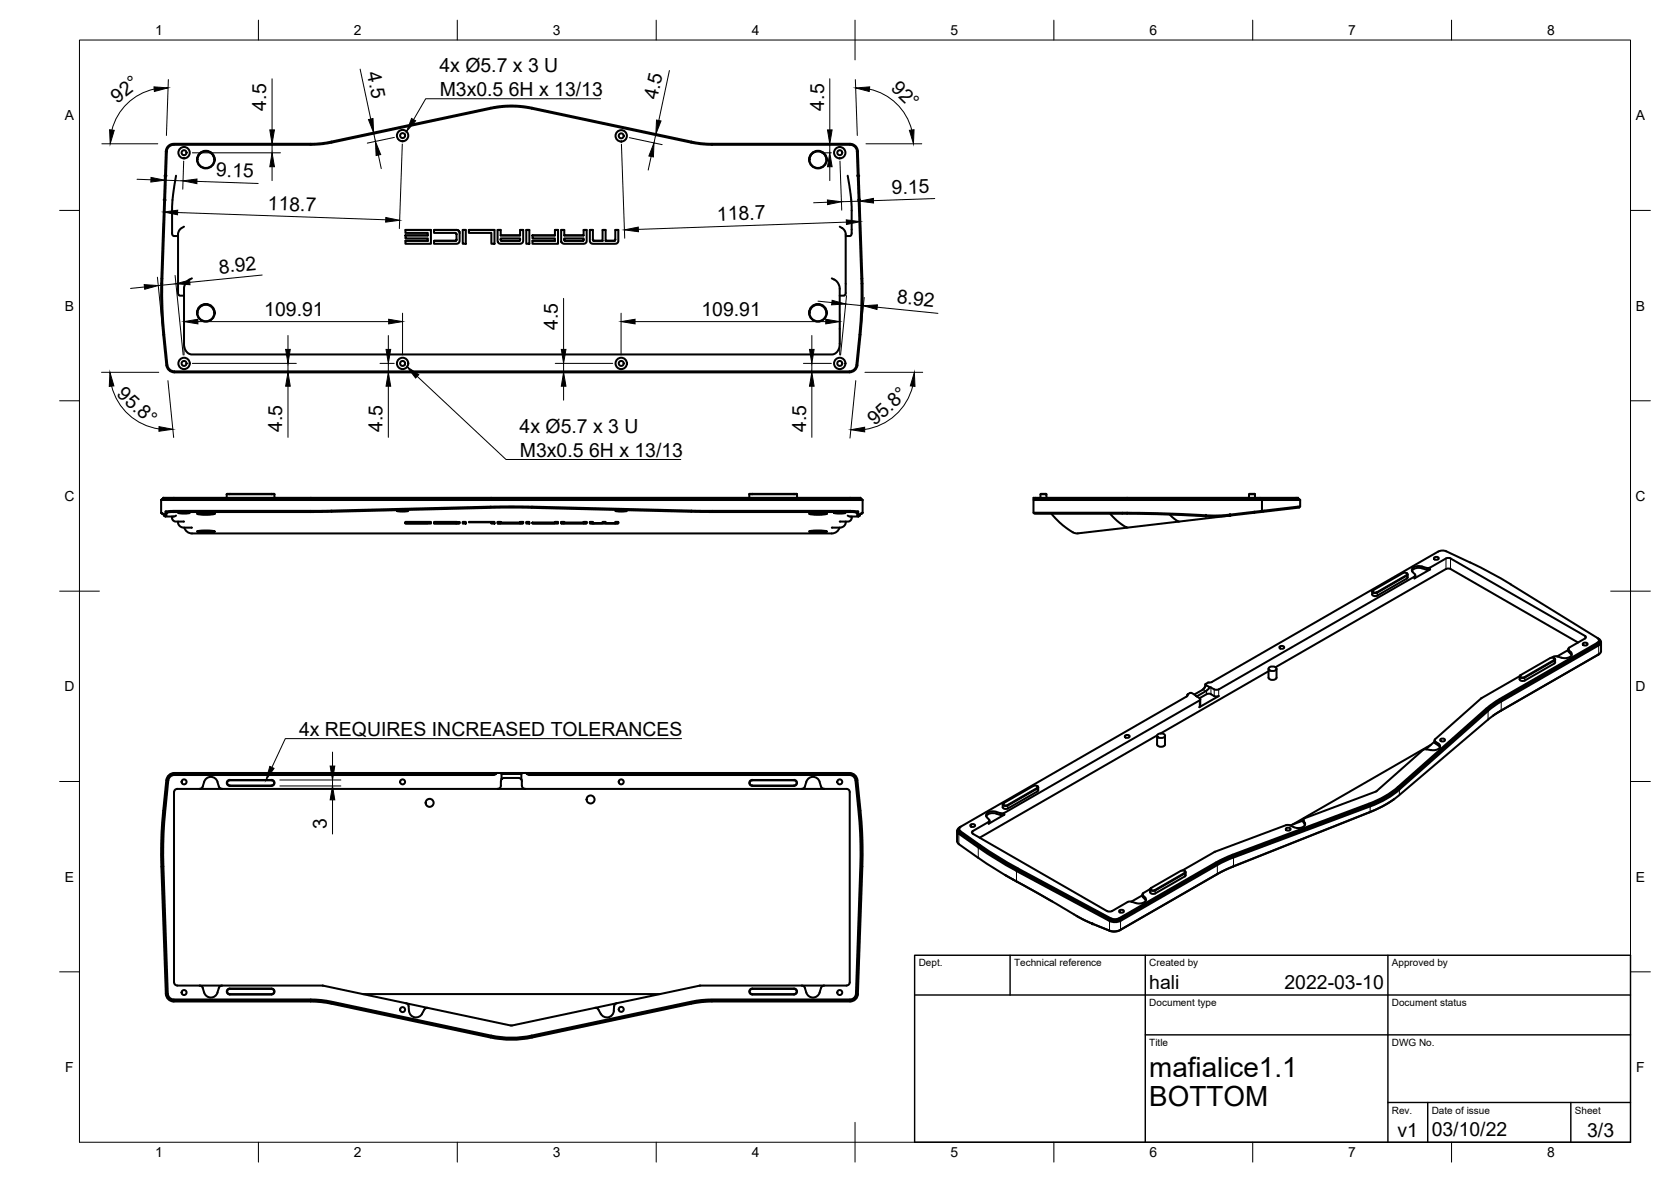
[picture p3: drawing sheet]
<svg xmlns="http://www.w3.org/2000/svg" width="420mm" height="297mm" viewBox="0 0 420 297" stroke-linecap="round" stroke-linejoin="round" font-family="sans-serif">
<!-- layer: Visible -->
<g fill="none" stroke="#000" stroke-width=".51">
<path d="M41.7 38.1l.5-1.3 .6-.5 .8-.2h35.2l3.2-.3 41.4-8.7 4.8-.6 4.6 .4 43 9 2.6 .2h35.4l.8 .2 .6 .5 .5 1.3M41.7 38.1l-1 28.2a126.5 126.5 0 0 0 .3 17.8l.8 7.7M41.7 38.1h.1M42 38.1l.4-1.2 1.1-.5h34.9l3-.2 42-8.9 4.5-.5h2.6l2.6 .4 43 9 2.6 .2h35.2l1.1 .5 .5 1.2M42 38.1l-1 28.2a125.8 125.8 0 0 0 .3 17.8l.8 7.7M42 38.1h.1M215.5 38.1l1 28.2a125.8 125.8 0 0 1-.4 17.8l-.8 7.7M215.5 38.1h.1M215.7 38.1l1 28.2a126.5 126.5 0 0 1-.3 17.8l-.8 7.7a1.98 1.98 0 0 1-2 1.8M215.7 38.1h.1M44.3 44.2l-.9 6.1-.1 8.4 .3 .6h1.2M46.3 57l-1 .6-.5 1v15.2l.3 .5h1.2"/>
<path d="M49.6 40.1a2.13 2.13 0 0 1 2.2-2.1 2.13 2.13 0 0 1 2.1 2.1M101.9 57.8h6.5v3.5h-6.5v-.8h5.7v-.6h-5.7v-.8h5.7v-.6h-5.7zM101.9 59.2h5.7M101.9 57.8h6.5M107.6 59.1v.1M109.1 57.8l6.1 .1 .4 .6-.1 2.3-.7 .5h-5.7v-.8h5.5l.2-.2v-1.5l-.2-.2-5.5-.1zM109.1 57.8h5.9l.4 .3 .2 .5M114.8 57.8h.1M115.1 57.8v.1M115.3 58h.1M115.5 58.2h.1M116.4 57.8h.7v3.5h-.7z"/>
<path d="M116.4 57.8h.7M117.9 57.8h6.4v3.5h-.8v-2.8h-5.6zM117.9 57.8h6.4M125.1 57.8h.8v1.3h4.9v-1.3h.8l-.1 3-.7 .5-5.3-.1-.4-.6zM125.1 57.8h.8M125.9 59.2h4.9M125.9 59.1v.1M130.8 57.8h.8M130.8 59.1v.1M132.3 57.8h.8v3.5h-.8zM132.3 57.8h.8M133.9 59.1h5.6v-1.3h.8v3.5h-6.4v-.8h5.6v-.6h-5.6z"/>
<path d="M133.9 59.2h5.6M139.5 57.8h.8M139.5 59.1v.1M141.1 57.8h.8v1.3h4.8v-1.3h.8v3l-.7 .5-5.3-.1-.4-.6zM141.1 57.8h.8M141.9 59.2h4.8M141.9 59.1v.1M146.7 59.1v.1M146.7 57.8h.8M148.3 57.8h.8v2.5l.3 .2h2.1v-2.7h.8v2.7h2.3l.1-.2v-2.5h.8l-.1 3-.7 .5-6-.1-.4-.6zM148.3 57.8h.8M151.5 57.8h.8"/>
<path d="M154.7 57.8h.8M203.5 40.1a2.13 2.13 0 0 1 2.2-2.1 2.13 2.13 0 0 1 2.1 2.1M211.1 57l1.1 .6 .4 1.1v15.1l-.3 .5h-1.2M213.1 44.2l.9 6.1 .1 8.4-.3 .6h-1.2M48.3 70l-1.3 .8-.5 .7-.2 .8v14.4l.3 1.2 .3 .5 1.2 .7h161.3l1.1-.7 .6-1.5v-14.6l-.2-.8-.5-.8-1.3-.7M49.6 78.6a2.13 2.13 0 0 1 2.2-2.1 2.13 2.13 0 0 1 2.1 2.1M107.6 60.5h-5.7M114.5 60.5h.1M114.7 60.4h.1M114.8 60.2l-.2 .3h-5.5M125.9 60.2v-.3h4.9l-.2 .6h-4.5l-.2-.3 .3 .3M130.5 60.5h-4.3"/>
<path d="M130.8 60.2l-.3 .3M139.5 60.5h-5.6M141.9 60.2v-.3h4.8l-.1 .6h-4.6l-.1-.3 .2 .3M146.5 60.5h-4.4M146.7 60.2l-.2 .3M149.1 60.2l.2 .3h2.2M149.1 60.4h.1M149.4 60.5h.1M154.4 60.5h.1M154.6 60.4h.1M154.7 60.2l-.2 .3h-2.2M203.5 78.6a2.13 2.13 0 0 1 2.2-2.1 2.13 2.13 0 0 1 2.1 2.1"/>
<path d="M41.8 91.8a2 2 0 0 0 2 1.8M42.1 91.7a1.75 1.75 0 0 0 1.7 1.6M43.8 93.6h169.8M43.8 93.3h169.8M215.3 91.7a1.75 1.75 0 0 1-1.7 1.6M40.5 125.7h176.4M40.5 125.7l.3-.3h175.8l.3 .3M40.5 128.8l.3 .2 .5 .6 .4-1 1.8-.2h37.2l47.2-1.1 48.5 1.1h37.5l1.8 .2 .4 1 .8-.8M40.5 128.8l.3 .3M40.5 125.7v3.1M40.8 129.1h.1M40.8 129.1l.3 .1"/>
<path d="M41 125.4v-.3h175.4v.3M41.3 129.5l.3 .3 .4-1 1-.1h38.1l44.9-1.1 50.1 1.1h38.3l1 .1 .4 1 .3-.3M43.3 129.8l.1 .8 .5 .4 2.4 .1M44.3 129.6l-.5 .2h-2.2M44.8 131.1l.1 .7 .6 .6 .6 .2h2.2M44.9 128.9l1.4-.2 1.4 .2-1.4 .2zM49.5 129.1a9.6 9.6 0 0 1 4.5 0 9.6 9.6 0 0 1-4.5 0zM49.5 133.6a9.6 9.6 0 0 1 4.5 0 9.6 9.6 0 0 1-4.5 0zM49.6 133.5l2.2 .2 2.1-.2M49.6 129l2.2 .2 2.1-.2M49.9 133.5l1.9 .1 1.9-.1M49.9 128.9l1.9 .2 1.9-.2"/>
<path d="M57 124.2h12M57 124.2v.9M69 124.2v.9M99.8 128.4l1.4-.2 1.5 .2-1.5 .2zM101.9 131.2h6.5v.4h-6.5l5.7-.1-5.7-.1 5.7-.1zM107.6 131.2v.1M108.4 131.3l-.8 .1M109.1 131.2h6.2l.3 .1v.2l-6.5 .1 5.7-.1-.1-.2zM114.5 131.2v.1M114.7 131.2v.1M114.8 131.3l.7-.1v.3M114.8 131.2v.1"/>
<path d="M114.8 131.3v.3M115.1 131.3v.3M115.3 131.3v.3M116.4 131.2h.7v.4h-.7zM116.4 131.3h.7M117.9 131.2h6.4v.4h-.8v-.3zM123.5 131.3h.8M123.5 131.2v.1M125.1 131.2h.8v.1h4.9v-.1h.8v.3l-5.9 .1-.6-.1zM125.1 131.2l.7 .1M125.2 131.3v.2M125.3 131.3v.3"/>
<path d="M125.6 131.3v.3M125.8 131.3l.1 .2 4.9-.1M125.8 131.3v.3M130.8 131.3l-4.9 .1M130.8 131.3v.3M131.1 131.3v.3M131.3 131.3v.3M131.5 131.3v.2M131.6 131.2l-.8 .1M132.3 131.2h.8v.4h-.8zM132.3 131.3h.8M133.9 131.3h5.6v-.1h.8v.4h-6.4l5.6-.1z"/>
<path d="M140.3 131.3l-.8 .1M141.1 131.2h.8v.1h4.8v-.1h.8v.3l-5.9 .1-.5-.1zM141.1 131.2l.7 .1M141.2 131.3v.2M141.3 131.3v.3M141.6 131.3v.3M141.8 131.3l.1 .2 4.8-.1M141.8 131.3v.3M146.7 131.3l-4.8 .1M146.7 131.3h.1M146.8 131.3v.3M147.1 131.3v.3"/>
<path d="M147.3 131.3v.3M147.5 131.3v.2M147.5 131.2l-.7 .1M148.3 131.2h.8v.3h2.4v-.3h.8v.3h2.4v-.3h.8v.3l-6.6 .1-.6-.1zM148.3 131.2l.7 .1M148.4 131.3v.2M148.5 131.3v.2M148.8 131.3v.3M149 131.3h.1M149 131.3v.3M151.5 131.3h.8M154.7 131.3h.1"/>
<path d="M154.7 131.3l.8-.1-.1 .3M154.7 131.3v.3M154.8 128.4l1.4-.2 1.4 .2-1.4 .2zM155 131.3v.3M155.3 131.3v.3M188.4 124.2h12M188.4 124.2v.9M200.4 124.2v.9M203.4 129.1a9.6 9.6 0 0 1 4.5 0 9.6 9.6 0 0 1-4.5 0zM203.4 133.6a9.6 9.6 0 0 1 4.5 0 9.6 9.6 0 0 1-4.5 0zM203.5 133.5l2.2 .2 2.1-.2M203.5 129l2.2 .2 2.1-.2"/>
<path d="M203.8 133.5l1.9 .1 1.9-.1M203.8 128.9l1.9 .2 1.9-.2M209.7 128.9l1.4-.2 1.5 .2-1.5 .2zM211.1 132.6l-.7 1-1.2 .5h-160.9l-1.2-.5-.8-1M212.6 131.1l-.1 .7-.6 .6-.6 .2h-2.2M213.1 129.6l.5 .2h2.2M214.1 129.8l-.1 .8-.5 .4-2.4 .1M216.6 129.1l-.3 .1M216.6 129.1h.1M216.9 128.8h.1M216.9 128.8l-.3 .3M216.9 125.7v3.1"/>
<path d="M260.4 125.1v.3M261.6 124.2v.9M263.1 124.2h-1.5h1.5v.9M264.4 129.1l1.9 2.1 1.8 1.5 2 1.2 .9 .1M279.1 129.1l2.2 2.1 1.8 1.3 .4 .1M294.1 129.3l1.5 1.3 .9 .5M309.3 129.6l-38.3 4.4M314 124.2v.9M315.3 128.6l-7.2 .8a69.2 69.2 0 0 1-11.1-.2l-13.6-.4h-23.5a2.33 2.33 0 0 0 1.8 .3h24.2l11.1 .3a59.9 59.9 0 0 0 12.3 .2M315.3 128.6h.1M315.4 128.9h.1M315.4 128.9l-6.1 .7"/>
<path d="M315.4 128.6l1.9-.2-.2 .3-1.7 .2M315.6 124.2h-1.6h1.6v.9M316.8 125.1h9.6v.3M316.8 125.4v-.3h-56.9v3.7M317.1 125.4h-55.4a2.33 2.33 0 0 0-1.8 .3h57.4l-.2-.3h9.6l.2 .3M326.9 125.7h-9.6v2.7l9.6-1.1M326.9 125.7v1.6l-.2 .3-9.6 1.1M361.6 138.6l-56.9 32.8M361.7 138.6l1.2-.2 .8 .1 5.9 2.9M345.3 148.3l-.2 .3a.88 .88 0 0 0 1.1 .2M353.7 144l.2 .2-.2 .5-7.4 4.2-.5 .2a.58 .58 0 0 1-.8-.6l.3-.2M353.7 144.6l-7.5 4.2"/>
<path d="M353.7 144.5l.1-.3a.88 .88 0 0 0-1.1-.2l-7.4 4.3M353.9 144.4v.7l-.2 .3-7.4 4.3-.5 .1-.6-.1-.2-.3v-.8M355.8 144.3l.1 .2-.3 .4-49.4 28.4a1.94 1.94 0 0 1-1.7-.5M358.6 142.7l-1.5-.4h-.8a.98 .98 0 0 0-1 .4 .98 .98 0 0 0-.1 1l.6 .7M358.6 143.2a3 3 0 0 0-3.4 .1l-.2 .2M358.7 143.1h.9l-4 2.3 .3-.4v-.4M360.7 140a.68 .68 0 0 1 1.1 .4 .68 .68 0 0 1-.7 .3 .68 .68 0 0 1-.5-.5zM363.6 140.3l-4 2.3-.9 .1M363.6 140.3l.6-.1 .5 .1M364.7 140.3l34 19.7-.2 .4-4 2.4-.2 .3 .1 .2M369.6 141.3l8.5 4.5 23.6 14.5a.63 .63 0 0 1 .4 .6 .63 .63 0 0 1-.5 .6M298.6 174.6v.2"/>
<path d="M300.9 175h.1M301.6 175.4l-.8-.5a1.87 1.87 0 0 0-1.5-.8l-.7 .4-.2 .5-56.8 32.7M301.6 176.1l-49.1 28.2M301.6 175.4l.2 .3-.2 .3M301.8 175.7v1.7l-.2 .3M302.5 173.3l-2.2 1.2M303.1 172.1l-.2 .7-.4 .5M303.1 172l-.2 .7-.5 .6M304.1 172.7l.4 .1M304.7 171.4l-.9 .1-.7 .4v.2l1 .5-.1 .4-.6 .6-2.5 1.4M305.3 174.9l.6 .1 .5-.1M305.3 174.9a1.72 1.72 0 0 0-1.9-.5l-1.8 1"/>
<path d="M306.4 174.9l-4.8 2.8M319 168.1v2.2a1.16 1.16 0 0 0 2 0v-2.2M319 168.7l-27.2 15.6M319 167.8l1-.3a.73 .73 0 0 1 .9 .8l-.9 .3a.73 .73 0 0 1-1-.8zM321.9 162.4a.68 .68 0 0 1 1 .4 .68 .68 0 0 1-.7 .3 .68 .68 0 0 1-.5-.5zM372.6 175.4l-11.8 10.4-.1 .4 .2 .1M377.5 176.3l-3.3 2.3-22.3 19.8M382.1 170v.7M382.1 169.9l-9.6 5.5M382.2 169.8l7.6-4.4a.71 .71 0 0 1 1.1 .3l-7.6 4.5a.71 .71 0 0 1-1.1-.4zM390.6 165l-.4 .3M390.6 165a2.15 2.15 0 0 1 2 .3"/>
<path d="M390.7 165.4l.3 .2-.2 .4-7.4 4.3-.5 .1a.58 .58 0 0 1-.8-.5l.3-.3M390.8 166.8l-7.4 4.2-.8 .1-.5-.4M391 165.7v.7M391 166.4l-.2 .3M394.3 163.4l-2.8 1.6M394.3 163.1v.4M394.3 163.5l.1 .2M394.4 163.3l.8 .9a1.54 1.54 0 0 1-2.1 1.2l-.5-.1M394.4 163.8l.8 .8M396.8 161.5l-32.1-18.5-.5-.1-.6 .1-42.9 24.7M398.1 161.6a.68 .68 0 0 1 1.1 .4 .68 .68 0 0 1-.7 .2 .68 .68 0 0 1-.5-.4zM401.6 161.8l-26.5 15.4-23.6 20.9a22.9 22.9 0 0 1-7.2 4.1l-36.2 13.6-26.7 15.2"/>
<path d="M401.6 161.5l-26.5 15.5-23.6 20.8a22.7 22.7 0 0 1-7.2 4.1l-36.2 13.7-26.7 15.2M402 160.6a.85 .85 0 0 1 .6 .8 .85 .85 0 0 1-.6 .8l-24.5 14.1M402 160.6l-.1-.1a.74 .74 0 0 1 .4 .7 .74 .74 0 0 1-.5 .7l-26.5 15.4-23.6 20.8a23.2 23.2 0 0 1-7.3 4.2l-36.2 13.6-26.6 15.2-1 .3-1.4-.3-25.3-13.5-5.3-3.2-7.3-5.2M402.1 160.9l-.1 .5-.4 .4M402.1 164.3l-26.7 15.6M402.6 161.4v2.3l-.4 .6-26.7 15.5-23.8 20.1-2.9 2.1-4 1.9-36.2 14.5-27.1 15.4-1.2 .3-1.1-.1M41.8 196.1a127.5 127.5 0 0 0-1.2 21.7l1.1 31.9a2 2 0 0 0 2 2h34.4l2.6 .1 2.6 .4 40.1 8.5a25 25 0 0 0 10.4 0M42.1 196.1a127.4 127.4 0 0 0-1.3 21.7l1.2 31.9a1.75 1.75 0 0 0 1.7 1.7h34.4l2.7 .2 2.6 .4 40 8.5M42.3 196.1a129.3 129.3 0 0 0-1.2 21.7l1.1 31.9a1.49 1.49 0 0 0 1.5 1.5h34.4l2.7 .1 42.7 9M51 197.7a2.55 2.55 0 0 1 1.6-2.4 1.75 1.75 0 0 1 2.1 1.2l.3 1.2M51 197.7l-.3 .4-.5 .1M55 197.7l.3 .4 .5 .1"/>
<path d="M57.2 196.2l.6-.2h10.5a.75 .75 0 0 1 .7 .7 .75 .75 0 0 1-.7 .8h-10.5a.75 .75 0 0 1-.7-.5 .75 .75 0 0 1 .1-.8zM57.3 196.3l.5-.2h10.5a.65 .65 0 0 1 .6 .6 .65 .65 0 0 1-.6 .7h-10.5a.65 .65 0 0 1-.6-.4 .65 .65 0 0 1 .1-.7zM124.7 194.5h-80.9a1.75 1.75 0 0 0-1.7 1.6M125 194.3h-81.2a2 2 0 0 0-2 1.8M125 194.3h7.1M125 194.2l-.9 .5-80.3 .1a1.49 1.49 0 0 0-1.5 1.3M125.9 194.3l.2 .2v1.3l.5-.3h3.9l.6 .4M126.1 194.5h5M126.1 195.8l-.2 .5v1.1a.79 .79 0 0 1-.8 .8M131.1 195.8l.1 .5M131.2 196.3v1.1M131.2 197.4a.79 .79 0 0 0 .8 .8"/>
<path d="M131.3 194.3l-.2 .2v1.4M132.1 194.3h81.5a2 2 0 0 1 2 1.8 128.7 128.7 0 0 1 1.2 21.7l-1.1 32a1.97 1.97 0 0 1-2 1.9h-34.7l-2.6 .1-2.6 .4-40 8.5M132.2 194.2l.2 .2M132.4 194.4l.7 .4h80.5a1.51 1.51 0 0 1 1.5 1.3 129.3 129.3 0 0 1 1.2 21.7l-1.1 31.9a1.49 1.49 0 0 1-1.5 1.5h-34.7l-2.6 .1-42.7 9M132.5 194.5h81.1a1.75 1.75 0 0 1 1.7 1.6 128.7 128.7 0 0 1 1.3 21.7l-1.1 31.9a1.71 1.71 0 0 1-1.8 1.7h-34.7l-2.6 .2-2.6 .4-40.1 8.5M188.6 196.2l.5-.2h10.6a.75 .75 0 0 1 .7 .7 .75 .75 0 0 1-.7 .8h-10.5a.75 .75 0 0 1-.7-.5 .75 .75 0 0 1 .1-.8zM188.7 196.3l.4-.2h10.6a.65 .65 0 0 1 .6 .6 .65 .65 0 0 1-.6 .7h-10.5a.65 .65 0 0 1-.6-.4 .65 .65 0 0 1 .1-.7zM202.4 197.7l-.3 .4-.5 .1M206.1 196.5l.3 1.2M206.1 196.5a1.75 1.75 0 0 0-1.7-1.3 1.75 1.75 0 0 0-1.7 1.3l-.3 1.2M206.4 197.7l.3 .4 .5 .1M259.8 197.5l-7.4 4.3"/>
<path d="M259.8 197.5a.71 .71 0 0 1 1.1 .4l-.1 .1M260.8 198l-7.5 4.3M260.8 197.5v.1M260.8 198.2l-7.4 4.2M260.8 197.5l.2 .5-.2 .1M261 197.9v.7l-.2 .3-7.4 4.3-.5 .1-.6-.1-.2-.3v-.8M283 184.8a.68 .68 0 0 1 1 .4 .68 .68 0 0 1-.6 .2 .68 .68 0 0 1-.6-.4zM290.9 184.9v2.2a1.16 1.16 0 0 0 2 0v-2.2M290.9 184.8l-44.6 25.7M291 184.7l.9-.4a.73 .73 0 0 1 1 .8l-1 .4a.73 .73 0 0 1-.9-.8zM351.9 198.4a23.2 23.2 0 0 1-7.4 4.3l-34.9 13-3.5 1.7M359.7 187.2l-34.7 20"/>
<path d="M360.7 186.1l.1 .6 1.3 1.1M360.7 186.4l-2.2 1.9M360.9 186.4l.8 .5a.84 .84 0 0 1 .3 1 .84 .84 0 0 1-.8 .5l-1.3 .1a2.24 2.24 0 0 0-2.1 0l-11.7 10.4-18 6.7-.4 .3 .4 .9a1.23 1.23 0 0 1-1.6 1.3l-1.2-.2M362.3 185.7a.68 .68 0 0 1 1 .4 .68 .68 0 0 1-.6 .2 .68 .68 0 0 1-.6-.4zM240.6 208.8v2.6M240.7 211.4l.4 .7M241.1 209.5l8.2 5.7 6.3 3.7 23.4 12.5 1.4 .3 1.4-.3M241.1 212.1l4.9 3.5M241.2 208.4v.2M241.2 208.6l.3 .5 6.5 4.6 7.9 4.8M241.2 208a.85 .85 0 0 0-.5 .7 .85 .85 0 0 0 .4 .8M241.3 207.9l-.1 .1"/>
<path d="M241.4 207.9a.72 .72 0 0 0-.5 .6 .72 .72 0 0 0 .4 .7M241.6 207.7l-.4 .6 .3 .6 7.3 5.1 7.1 4.2M244.1 207.2a.68 .68 0 0 1 1.1 .3 .68 .68 0 0 1-.7 .3 .68 .68 0 0 1-.5-.4zM244.6 208.8l-.2 .4 .2 .3 33.8 19.5M246 215.6a314.7 314.7 0 0 0 20.4 12l6.4 3.7 6.2 2.6M250.5 204a2.31 2.31 0 0 0 2 .3M250.5 204.5a2.29 2.29 0 0 0 2 .2l-3.9 2.3 .2-.3v-.5M250.5 204l-1.3-.1a.99 .99 0 0 0-1 .4 .99 .99 0 0 0-.1 1.1l.6 .6 .1 .4-4.2 2.5M250.5 204.5a2.21 2.21 0 0 0-2.5 .6M252.3 201.8l-.2 .2a.8 .8 0 0 0 1.3 .4M252.4 201.8h-.1M252.4 201.8l-.2 .3a.88 .88 0 0 0 1.1 .2"/>
<path d="M252.7 219.9l2.2 1.2M255.9 218.5l23.4 12.5M255.9 218.2l23.4 12.6M296.9 218.8l-7.4 4.3M296.9 218.9a.71 .71 0 0 1 1.1 .3l-7.6 4.5h-.9l-.2-.2 .2-.4M297.8 218.9l.3 .2-.2 .4-7.4 4.3-.5 .1a.58 .58 0 0 1-.8-.5l.3-.3M298.1 219.2v.7M298.1 219.9l-.2 .3-7.4 4.3-.8 .1-.5-.4M306.1 217.4l-24.4 14M323.4 207.4l-18 6.7-8.1 4.6M323.4 207.4l.7-.1 1.2 .6M323.5 208.1a.68 .68 0 0 1 1 .4 .68 .68 0 0 1-.7 .2 .68 .68 0 0 1-.5-.4z"/>
<path d="M327.7 206.2l-3.3 1.2M327.7 206v.4M327.7 206.4l.4 .9M350.6 200.8l-2.5 1.6-3.1 1.5-35.2 14-3.9 1.9M254.9 221.1l9.7 5.5M270.6 230.1l2.9 1.5 5.6 2.4M278.4 229l.6 .1 .5-.1M279 233.9h.1M279.1 234h.1M281.4 231l-1.3 .2-.8-.2M281.4 230.7l-1.3 .3-.8-.2M281.6 228.7a.68 .68 0 0 1 1 .4 .68 .68 0 0 1-.7 .3 .68 .68 0 0 1-.5-.5z"/>
<path d="M281.7 233.6l-1.3 .4-1.4-.1M283.5 226.7l-4 2.3M287.3 224.7l.1 .7M287.3 225l-2.8 1.6M287.3 224.9l.6 .7M287.3 225.4l.6 .6M287.5 224.4l-.2 .4 .1 .1M287.9 225.6l.2 .3a1.54 1.54 0 0 1-2.1 1.1l-.4-.1a2.17 2.17 0 0 0-2.1-.2M287.9 226l.2 .3M289.2 223.5v.7M289.2 223.4l-1.7 1M50.2 247.7l.5 .1 .3 .4a2.55 2.55 0 0 0 1.6 2.4 1.75 1.75 0 0 0 2.1-1.2l.3-1.2"/>
<path d="M55.8 247.7l-.5 .1-.3 .4M57.2 248.6l.6-.2h10.5a.75 .75 0 0 1 .7 .8 .75 .75 0 0 1-.7 .7h-10.5a.75 .75 0 0 1-.7-.4 .75 .75 0 0 1 .1-.9zM57.3 248.7l.5-.2h10.5a.65 .65 0 0 1 .6 .7 .65 .65 0 0 1-.6 .6h-10.5a.65 .65 0 0 1-.6-.4 .65 .65 0 0 1 .1-.7zM91.3 249.8h74.6M102.1 252.1l5.5 1.2M102.1 252.1l.4 .3 .2 .4a2.54 2.54 0 0 0 1.1 2.7 1.75 1.75 0 0 0 2.3-.7l.6-1.1M107.6 253.3l20.8 4.4M107.6 253.3h-.5l-.4 .4M128.4 257.7h.4M149.6 253.3h.5l.4 .4M154.4 252.8a2.19 2.19 0 0 1-1.4 2.8 1.75 1.75 0 0 1-1.9-.8l-.6-1.1M155.1 252.1l-.5 .3-.2 .4"/>
<path d="M175.9 247.7h37a.79 .79 0 0 0 .8-.8v-47.9a.79 .79 0 0 0-.8-.7h-168.3a.79 .79 0 0 0-.8 .7v47.9a.83 .83 0 0 0 .8 .8h36.6l20.9 4.4M175.9 247.7l-47.2 10M188.6 248.6l.5-.2h10.6a.75 .75 0 0 1 .7 .8 .75 .75 0 0 1-.7 .7h-10.5a.75 .75 0 0 1-.7-.4 .75 .75 0 0 1 .1-.9zM188.7 248.7l.4-.2h10.6a.65 .65 0 0 1 .6 .7 .65 .65 0 0 1-.6 .6h-10.5a.65 .65 0 0 1-.6-.4 .65 .65 0 0 1 .1-.7zM201.6 247.7l.5 .1 .3 .4M202.4 248.2a2.55 2.55 0 0 0 1.6 2.4 1.75 1.75 0 0 0 2.1-1.2M207.2 247.7l-.6 .3-.5 1.4M133.7 260.2a24.5 24.5 0 0 1-10.2 0M133.7 260.5a24.8 24.8 0 0 1-10.2 0"/>
<circle cx="46.3" cy="38.4" r=".62"/>
<circle cx="46.3" cy="38.4" r="1.43"/>
<circle cx="101.2" cy="34.1" r=".62"/>
<circle cx="101.2" cy="34.1" r="1.43"/>
<circle cx="156.2" cy="34.1" r=".62"/>
<circle cx="156.2" cy="34.1" r="1.43"/>
<circle cx="211.1" cy="38.4" r=".62"/>
<circle cx="211.1" cy="38.4" r="1.43"/>
<circle cx="51.8" cy="40.1" r="2.12"/>
<circle cx="51.8" cy="40.1" r="2.22"/>
<circle cx="205.7" cy="40.1" r="2.12"/>
<circle cx="205.7" cy="40.1" r="2.22"/>
<circle cx="51.8" cy="78.6" r="2.12"/>
<circle cx="51.8" cy="78.6" r="2.22"/>
<circle cx="205.7" cy="78.6" r="2.12"/>
<circle cx="205.7" cy="78.6" r="2.22"/>
<circle cx="46.3" cy="91.3" r="1.43"/>
<circle cx="46.3" cy="91.3" r=".62"/>
<circle cx="101.2" cy="91.3" r="1.43"/>
<circle cx="101.2" cy="91.3" r=".62"/>
<circle cx="156.2" cy="91.3" r="1.43"/>
<circle cx="156.2" cy="91.3" r=".62"/>
<circle cx="211.1" cy="91.3" r="1.43"/>
<circle cx="211.1" cy="91.3" r=".62"/>
<circle cx="46.3" cy="196.5" r=".62"/>
<circle cx="101.2" cy="196.5" r=".62"/>
<circle cx="156.2" cy="196.5" r=".62"/>
<circle cx="211.1" cy="196.5" r=".62"/>
<circle cx="108" cy="201.8" r="1.01"/>
<circle cx="148.5" cy="200.9" r="1.01"/>
<circle cx="46.3" cy="249.4" r=".62"/>
<circle cx="101.2" cy="253.7" r=".62"/>
<circle cx="156.2" cy="253.7" r=".62"/>
<circle cx="211.1" cy="249.4" r=".62"/>
</g>
<g fill="#000" stroke="#000" stroke-width=".25">
<circle cx="41.3" cy="50.2" r=".24"/>
<circle cx="41.5" cy="44.2" r=".24"/>
<circle cx="41.5" cy="50.3" r=".24"/>
<circle cx="41.7" cy="44.2" r=".24"/>
<circle cx="215.7" cy="44.2" r=".24"/>
<circle cx="215.9" cy="50.3" r=".24"/>
<circle cx="215.9" cy="44.2" r=".24"/>
<circle cx="216.1" cy="50.2" r=".24"/>
<circle cx="41.3" cy="129.5" r=".24"/>
<circle cx="41.5" cy="129.3" r=".24"/>
<circle cx="41.7" cy="128.6" r=".24"/>
<circle cx="41.7" cy="129.6" r=".24"/>
<circle cx="41.9" cy="128.9" r=".24"/>
<circle cx="215.5" cy="128.9" r=".24"/>
<circle cx="215.7" cy="129.6" r=".24"/>
<circle cx="215.7" cy="128.6" r=".24"/>
<circle cx="215.9" cy="129.3" r=".24"/>
<circle cx="216.1" cy="129.5" r=".24"/>
<circle cx="303.2" cy="129.7" r=".24"/>
<circle cx="303.2" cy="129.5" r=".24"/>
<circle cx="309.3" cy="129.3" r=".24"/>
<circle cx="309.3" cy="129.6" r=".24"/>
<circle cx="274.7" cy="232.2" r=".24"/>
</g>
<!-- layer: Visible Narrow -->
<g fill="none" stroke="#000" stroke-width=".25">
<path d="M346.2 148.8l.1 .9M353.7 144.6v.8M355.6 144.9v.5M357.6 142.4v.4M358.6 142.7v.5M359.6 142.6v.5M363.6 140.3v2.7M364.7 140.3v2.7M398.5 159.8v.7M298.6 174.6v.2M300.6 174.8l.3 .2M301.6 176.1v1.6"/>
<path d="M302.5 173.3l.7 .4M303.1 172.2l1 .5M303.4 173.6v.9M304.5 172.8v1.7M305.3 173.3v1.6M306.4 173.3v1.6M373.7 178v.3M374 178.4l.2 .3v2.1M377.1 175.6v.3M377.3 176l.2 .3v2.2l-.2 .2M383.3 170.2l.1 .8M390.7 165.9l.1 .9"/>
<path d="M394.4 163.3v.5M395 163.9v.5M401.6 161.5v.3M401.8 161.9l.2 .3v2.2l-.2 .2M401.9 160.5l.1 .1M260.8 198v.9M351.5 197.8v.3M351.7 198.1l.2 .3v1.4M360.9 186.4v.4M361.7 186.9v.4M241.3 209.2l-.2 .3v2.6M241.5 208.9v.2"/>
<path d="M244.6 208.9v.6M246.2 212.7l-.2 .3v2.6M246.4 212.3v.3M248.6 206.6v.4M250.5 204v.5M251.6 204.4v.4M252.5 204.3v.4M253.3 202.3l.1 .9M255.8 218.6l-.2 .3v2.6l.2 .1M255.9 218.2v.3M297.8 219.4l.1 .8M305.8 216.7v.3"/>
<path d="M305.9 217.1l.2 .3v2.2l-.2 .2M309.9 214.8v.3M310 215.2l.2 .3-.2 2.3M327.7 206.1v.5M328.1 206.8v.4M344.2 202v.2M344.4 202.3l.1 .4-.1 1.4M254.7 221l.2 .1M274.5 232l.2 .2-.2-.1M279.1 231.1l-.1 .3v2.5l.2 .1M279.3 230.8v.2M281.4 230.8v.2"/>
<path d="M281.6 231.1l.1 .3v2.2l-.1 .2M287.3 224.9v.5M287.9 225.6v.4M290.4 223.7l.1 .8"/>
</g>
<!-- layer: Border -->
<g fill="none" stroke="#000" stroke-width=".25">
<path d="M20 10.1h390v276.9h-390zM65 5.1v5M115 5.1v5M165 5.1v5M215 5.1v10M265 5.1v5M315 5.1v5M365 5.1v5M15 52.9h5M410 52.9h5M15 100.7h5M410 100.7h5"/>
<path d="M15 148.6h10M405 148.6h10M15 196.4h5M410 196.4h5M15 244.2h5M410 244.2h5M65 287v5M115 287v5M165 287v5M215 282.1v9.9M265 287v5M315 287v5"/>
<path d="M365 287v5"/>
</g>
<!-- layer: TitleBlock -->
<path d="M230 240.1h180v46.9h-180zM230 250h180M254 240.1v9.9M288 240.1v46.9M349 240.1v46.9M288 260.1h122M349 277.1h61M359 277.1v9.9M395 277.1v9.9" fill="none" stroke="#000" stroke-width=".36"/>
<!-- layer: Dimensions -->
<g fill="none" stroke="#000" stroke-width=".25">
<path d="M42.3 20l-.5 14M68.4 19.8v12.8M90.6 17.4l2.6 12.5M168.3 17.7l-2.6 12.6M208.6 19.8v12.8M25.6 36.1h14.1M38.8 22.4a14.1 14.1 0 0 0-10.7 10.3M48.4 38.4h22.1M68.4 36.1v2.3M70.4 36.1h.1M93.9 33.3l.5 2.2M95.1 39l.8 3.4"/>
<path d="M99.2 34.5l-6.8 1.5M101.2 36.2l-.8 21.3M156.3 36.2l.8 23.7M158.2 34.6l8.3 1.8M163.7 39.3l-.7 3.4M164.9 33.7l-.5 2.2M206.5 38.4h2.5M208.6 36.1v2.3M215.1 20l.5 14M217.7 36.1h14.1M218.6 22.4a14 14 0 0 1 10.6 10.3M34.5 45l3.5 .2"/>
<path d="M41.2 52.3l-.1 3.1M41.4 46.3v1.1M41.4 45.3l4.6 .2M44.7 53.4l52.3 1.8M46.2 40.5l-.2 7M49.5 45.6l15.4 .5M68.4 41.9v3.5M208.1 50.8l-3.5 .2M208.6 41.9v3.5M211.2 40.5l.4 12.3M212.8 55.8l-52.3 1.8M216 46.3l.2 6.3"/>
<path d="M216.1 50.6l-4.5 .1M235 49.9l-15.4 .5M36.3 72.1l-3.5 .4M39.6 69.7l1.2 12.3M44 69.2l2.1 20M44.2 71.3l-4.4 .5M46.3 78.7v10.5M65.9 69.1l-18.2 1.9M101.2 78.7v10.5M141.7 75v12.8M156.2 78.7v10.5M205.7 75.7l3.5 .3"/>
<path d="M211.1 78.7v10.5M212.6 76.4l4.5 .4M212.9 74.3l-1.6 14.9M217.3 74.7l-.7 7.3M220.6 77.2l15.2 1.5M25.5 93.6h14.4M28.1 97a14.4 14.4 0 0 0 11.9 10.8M42.2 95.7l1.5 14.2M48.4 91.3h26.1M49.8 80.8h47.9M51.8 93.6h22.7M72.4 84.3v3.5"/>
<path d="M72.4 91.3v2.3M72.4 97.1v12.8M95.5 91.3h3.6M97.6 84.3v3.5M97.6 91.3v2.3M97.6 97.1v12.8M139.6 91.3h14.5M141.7 91.3v2.3M141.7 97.1v3.5M159.7 80.8h47.9M202 91.3h7M204.1 84.3v3.5"/>
<path d="M204.1 91.3v2.3M204.1 97.1v12.8M215.2 95.7l-1.5 14.4M217.5 93.6h14.5M229.5 97a14.5 14.5 0 0 1-12.1 10.9M70.4 196h15.3M70.4 197.5h15.3M83.6 189v3.5M83.6 196v1.5M83.6 201v8.6"/>
</g>
<g fill="#000" stroke="#000" stroke-width=".25">
<path d="M27.6 32.6l1.1 .2-1 3.3zM38.7 21.8l3.5 .3-3.4 .9zM67.8 32.6h1.2l-.6 3.5zM92.6 30l1.2-.2 .1 3.5zM94.4 35.5l1.3 3.3-1.1 .3zM164.4 35.9l-.1 3.5-1.1-.2zM165.1 30.2l1.1 .2-1.3 3.3zM208.1 32.6h1.1l-.6 3.5zM215.1 22.1l3.6-.3-.1 1.2zM228.7 32.8l1.1-.2-.1 3.5zM38 44.6l3.4 .7-3.5 .4zM41.2 53.3l3.5-.5-.1 1.2z"/>
<path d="M46 45.5l3.5-.5v1.2zM68.4 38.4l.6 3.5h-1.2zM97 54.7l3.5 .7-3.5 .4zM157 57.8l3.5-.7v1.1zM208 50.3l3.6 .4-3.5 .7zM208.6 38.4l.6 3.5h-1.1zM212.8 55.3l3.5 .4-3.5 .7zM216.1 50.6l3.5-.7v1.1zM36.3 71.5l3.5 .3-3.4 .9zM44.2 71.3l3.5-.9 .1 1.2zM209.2 75.5l3.4 .9-3.5 .2zM217.1 76.8l3.5-.2-.1 1.2z"/>
<path d="M27.6 93.6l1 3.4-1.1 .1zM46.3 80.8l3.5-.6v1.2zM71.8 87.8h1.2l-.6 3.5zM72.4 93.6l.6 3.5h-1.2zM97.1 87.8h1.1l-.6 3.5zM97.6 93.6l.6 3.5h-1.1zM97.7 80.2l3.5 .6-3.5 .6zM141.7 93.6l.6 3.5h-1.2zM141.1 87.8h1.2l-.6 3.5zM156.2 80.8l3.5-.6v1.2zM203.5 87.8h1.2l-.6 3.5zM204.1 93.6l.6 3.5h-1.2z"/>
<path d="M207.6 80.2l3.5 .6-3.5 .6zM229.9 93.6l.2 3.5-1.2-.1zM40 107.2l3.5 .7-3.5 .5zM213.9 108l3.5-.6v1.1zM83 192.5h1.2l-.6 3.5zM83.6 197.5l.6 3.5h-1.2z"/>
</g>
<!-- layer: Annotations -->
<path d="M103.5 29.8l1 .6-2.3 2.7zM102.4 92.2l2.9 2-.8 .8zM67.8 192.6l1.1 .5-2 2.9z" fill="#000" stroke="#000" stroke-width=".25"/>
<path d="M151 24.8h-44l-3 5.3M104.9 94.6l22.3 20.9h44M171.4 185.6h-99.7l-3.3 7.2" fill="none" stroke="#000" stroke-width=".25"/>
<g font-size="7">
<text x="289" y="270.6">mafialice1.1</text>
<text x="289" y="278.1">BOTTOM</text>
</g>
<g font-size="4.9">
<text x="92.2" y="18.4" transform="rotate(78 92.2 18.4)">4.5</text>
<text x="110.5" y="18.2">4x Ø5.7 x 3 U</text>
<text x="223.8" y="22.5" transform="rotate(44 223.8 22.5)">92°</text>
<text x="29.4" y="26" transform="rotate(-37 29.4 26)">92°</text>
<text x="67" y="27.8" transform="rotate(-90 67 27.8)">4.5</text>
<text x="110.6" y="24.1">M3x0.5</text>
<text x="127.9" y="24.1">6H x 13/13</text>
<text x="165.2" y="25.2" transform="rotate(-78 165.2 25.2)">4.5</text>
<text x="207.2" y="27.8" transform="rotate(-90 207.2 27.8)">4.5</text>
<text x="54.3" y="44.3" transform="rotate(2 54.3 44.3)">9.15</text>
<text x="67.3" y="52.7" transform="rotate(2 67.3 52.7)">118.7</text>
<text x="224.3" y="48.8" transform="rotate(-2 224.3 48.8)">9.15</text>
<text x="180.3" y="55.5" transform="rotate(-2 180.3 55.5)">118.7</text>
<text x="55.2" y="68.7" transform="rotate(-6 55.2 68.7)">8.92</text>
<text x="225.4" y="76.2" transform="rotate(6 225.4 76.2)">8.92</text>
<text x="66.4" y="79.4">109.91</text>
<text x="140.3" y="83" transform="rotate(-90 140.3 83)">4.5</text>
<text x="176.4" y="79.4">109.91</text>
<text x="29.1" y="99.3" transform="rotate(42 29.1 99.3)">95.8°</text>
<text x="219.9" y="107.1" transform="rotate(-42 219.9 107.1)">95.8°</text>
<text x="71" y="108.6" transform="rotate(-90 71 108.6)">4.5</text>
<text x="96.2" y="108.6" transform="rotate(-90 96.2 108.6)">4.5</text>
<text x="130.7" y="108.9">4x Ø5.7 x 3 U</text>
<text x="202.7" y="108.6" transform="rotate(-90 202.7 108.6)">4.5</text>
<text x="130.7" y="114.8">M3x0.5</text>
<text x="148.1" y="114.8">6H x 13/13</text>
<text x="75.2" y="184.9">4x REQUIRES INCREASED TOLERANCES</text>
<text x="82.1" y="208.4" transform="rotate(-90 82.1 208.4)">3</text>
<text x="289" y="248.5">hali</text>
<text x="323" y="248.5">2022-03-10</text>
<text x="351.4" y="285.7">v1</text>
<text x="360" y="285.5">03/10/22</text>
<text x="399.1" y="285.7">3/3</text>
</g>
<g font-size="3.5">
<text x="39" y="8.8">1</text>
<text x="89" y="8.8">2</text>
<text x="139" y="8.8">3</text>
<text x="189" y="8.8">4</text>
<text x="239" y="8.8">5</text>
<text x="289" y="8.8">6</text>
<text x="339" y="8.8">7</text>
<text x="389" y="8.8">8</text>
<text x="16.3" y="30.2">A</text>
<text x="411.3" y="30.2">A</text>
<text x="16.3" y="78">B</text>
<text x="411.3" y="78">B</text>
<text x="16.2" y="125.9">C</text>
<text x="411.2" y="125.9">C</text>
<text x="16.2" y="173.7">D</text>
<text x="411.2" y="173.7">D</text>
<text x="16.3" y="221.6">E</text>
<text x="411.3" y="221.6">E</text>
<text x="16.4" y="269.4">F</text>
<text x="411.4" y="269.4">F</text>
<text x="39" y="290.8">1</text>
<text x="89" y="290.8">2</text>
<text x="139" y="290.8">3</text>
<text x="189" y="290.8">4</text>
<text x="239" y="290.8">5</text>
<text x="289" y="290.8">6</text>
<text x="339" y="290.8">7</text>
<text x="389" y="290.8">8</text>
</g>
<g font-size="2.5">
<text x="231" y="242.9">Dept.</text>
<text x="255" y="242.9">Technical reference</text>
<text x="289" y="242.9">Created by</text>
<text x="350" y="242.9">Approved by</text>
<text x="289" y="252.8">Document type</text>
<text x="350" y="252.8">Document status</text>
<text x="289" y="262.9">Title</text>
<text x="350" y="262.9">DWG No.</text>
<text x="350" y="279.9">Rev.</text>
<text x="360" y="279.9">Date of issue</text>
<text x="396" y="279.9">Sheet</text>
</g>
</svg>
